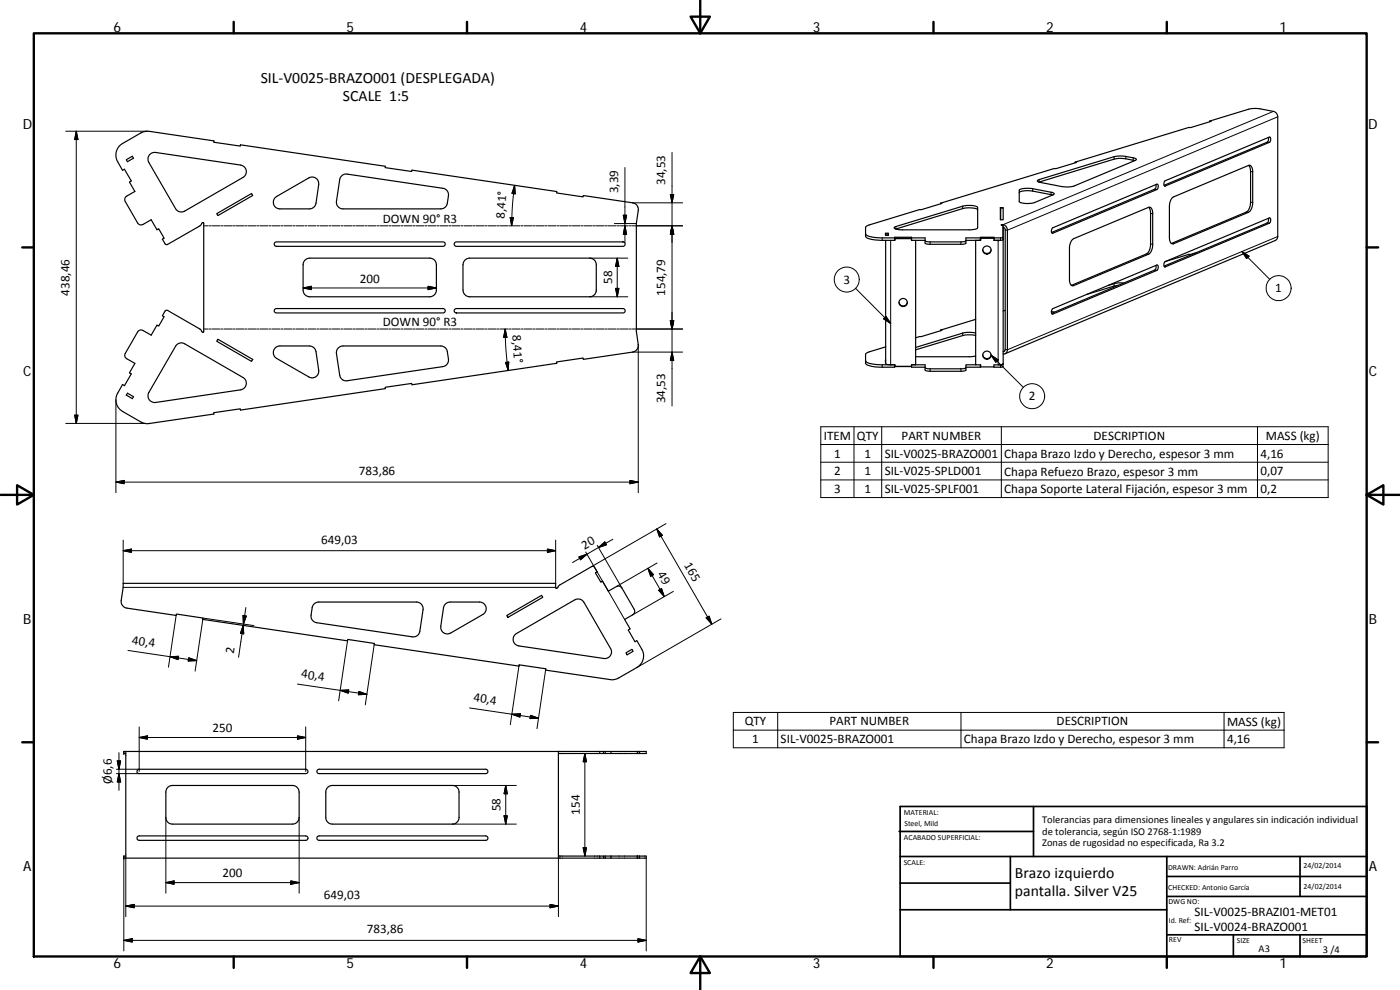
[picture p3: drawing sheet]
<svg xmlns="http://www.w3.org/2000/svg" width="420mm" height="297mm" viewBox="0 0 420 297" stroke-linecap="round" stroke-linejoin="round" font-family="sans-serif">
<g fill="none" stroke="#000" stroke-width=".36">
<path d="M363.1 36.3l12.1-3.7h2.8l4.2 .8a1.67 1.67 0 0 1 1.3 1.7v35.9l-.6 1.1-81.3 34.1M363.1 36.3l.4 .1-6.3 1.9-.4-.1-34.1 10.4M363.1 36.3v.2M36 43.6l6.3-3.7 1.2-.4 1.3-.1 19.4 2.9-.1 .4 8 1.1 .1-.3 43.4 6.4v.4l8 1.2v-.4l43.5 6.4-.1 .4 8 1.2 .1-.4 14.8 2.2a1.98 1.98 0 0 1 1.6 2.2l-.5 4v32.3l.5 4a2.03 2.03 0 0 1-1.6 2.2l-14.8 2.2-.1-.4-8 1.2 .1 .4-43.5 6.4v-.4l-8 1.2v.4l-43.4 6.4-.1-.3-8 1.1 .1 .4-19.8 2.9-2.1-.5-5.5-3.2a4 4 0 0 1-1.5-5.4l1.5-2.6 .5 .3 2.1-3.5-.5-.3 1.6-2.9-2.7-1.5-.3-1 4.2-7.3 1-.1 2.7 1.5 1.7-3 .5 .3 1.7-2.9-.6-.3 .8-1.3 .5-.3 10.3 5.9a.56 .56 0 0 0 .8 .6v-32.7a.41 .41 0 0 0-.5-.1 .41 .41 0 0 0-.2 .5l-.4 .5-9.7 5.5h-.7l-.9-1.5 .6-.3-1.7-2.9-.5 .3-1.7-3-2.7 1.5h-.8l-.6-.5-3.8-6.9 .3-1 2.7-1.6-1.6-2.8 .5-.3-2.1-3.5-.5 .3-1.5-2.6a4 4 0 0 1 .7-4.9zM37.9 47.9l1.8-1 .4 .6-1.8 1zM44.8 46.5l.9-.6 1-.2 25.5 3.8a2 2 0 0 1 1.7 1.6 2 2 0 0 1-1 2.1l-17.5 10.2a2.03 2.03 0 0 1-2.7-.8l-8.2-14.2-.1-1zM82.7 59.2l10-5.8a1.99 1.99 0 0 1 2.1 .1 1.99 1.99 0 0 1 .8 1.9l-.8 5.6a1.99 1.99 0 0 1-2 1.7h-8.8a1.99 1.99 0 0 1-1.9-1.3 1.99 1.99 0 0 1 .6-2.2zM102.6 52.7l.9-.5h.7l28.7 4.3a1.97 1.97 0 0 1 1.7 2.2l-.4 2.3a1.94 1.94 0 0 1-1.9 1.7h-29.3a1.98 1.98 0 0 1-2-2.3l1-6.8zM305.9 57.8l.9-.5 2.1-.1 7 1.3M306 56.9l1.1-.3h2.5l5.8 1.1a.62 .62 0 0 1 .9 .6l-5.8 2.4a5.8 5.8 0 0 1-4.6-.2zM311.4 54.1l23-7.1 1.8-.2 3.9 .5a.61 .61 0 0 1 .9 .7l-18.8 7.9-1.7 .2-1.5-.1-6.8-1.3a.61 .61 0 0 1-.8-.6zM311.8 54.6h.1"/>
<path d="M322.7 48.6l.4 .1-6.3 1.9-.4-.1-34.1 10.5M322.7 48.6v.2M340.5 48.2l-2.9-.6h-2.7l-23.1 7M346.9 55.4v1l-.3 .4-31 12.9M349.6 54.3l31.3-13.2a.97 .97 0 0 1 0 1.6l-31.2 13.1a.89 .89 0 0 1-.1-1.5zM374.7 49.6l-22.5 9.5a3.2 3.2 0 0 0-1.2 2.9v9.2a1.41 1.41 0 0 0 1.2 1.9l22.5-9.4a3.4 3.4 0 0 0 1.3-3v-9.2a1.44 1.44 0 0 0-1.3-1.9l.4 .6 .2 1.3v9.5a3.1 3.1 0 0 1-1.3 2.6l-22.5 9.4M380.6 41.3l.1 .8-.4 .6-31 12.9M65 64.1l10.5-6 .4 .6-10.5 6zM82.5 72.8l.5-.2h50a.67 .67 0 0 1 .6 .6 .67 .67 0 0 1-.6 .7h-50a.66 .66 0 0 1-.7-.4 .66 .66 0 0 1 .2-.7zM91.4 78.1l.6-.4 1-.3h36a2 2 0 0 1 2 2v7.6a2 2 0 0 1-2 2h-36a2.04 2.04 0 0 1-2-2v-7.6zM136.5 72.8l.5-.2h50a.67 .67 0 0 1 .6 .6 .67 .67 0 0 1-.6 .7h-50a.66 .66 0 0 1-.6-.4 .66 .66 0 0 1 .1-.7zM139.4 78.1l.9-.5 .7-.2h36a1.97 1.97 0 0 1 2 2v7.6a1.97 1.97 0 0 1-2 2h-36a2.08 2.08 0 0 1-2.1-2v-7.6z"/>
<path d="M259.8 70.2a3.9 3.9 0 0 0 3.4 1.1l5.3 .1M265.7 70h.9v.6h-.9zM265.8 72.1v37l1.5 .4M266.5 70.2h-.7v.4M268.5 68.1l20.4-6.2a5.8 5.8 0 0 1 4.5 .3v6.1l-.6 .4-1.6 .3-21.8-.1a.75 .75 0 0 1-1-.7zM268.5 71.9h.1M273.5 71.9h.1M273.5 72.1h4.1M273.5 71.6h-4.9v-.2h4.9v.7M273.6 72.1v-.9h-5.1v.9M273.6 71.4h4v1.5l.7 .4h10.1l1.5-.3v-1.6h4.3M274.8 72.1v37.4"/>
<path d="M282.3 61h.4l-22.1 6.6-.8 .5v2.8a3.9 3.9 0 0 0 3.4 1.1l5.4 .1v-.5M282.3 61v.1M289.9 72.2l-.5 .3-1 .1h-9.3l-1-.1-.5-.3M293.4 63a5.9 5.9 0 0 0-4.5-.4l-20.1 6.1M294.2 71.9h.1M294.2 71.4v-.2h4.1v.2M294.2 71.4v.7h-4.3M294.9 74.9a1.24 1.24 0 0 0 1.3 1.2 1.24 1.24 0 0 0 1.2-1.2M298.3 71.5h-4v.6h-1.5v37.4h1.5v.6h4v-.6h1.9l.9-.4v-41l.4 .3 .2 .6v35.8l-.2 .5-.4 .2M298.3 71.3h-4v.2M299.6 72.1h.3M300.2 63h.1"/>
<path d="M300.2 62.3h.9v3.6h-.9zM300.5 67.4l.5 .4v4.1l-.5 .2h-2.2v-.7M300.6 67.4h.2a1.66 1.66 0 0 1 1.5 1.7v35.8a1.17 1.17 0 0 1-1.2 1.3M300.6 67.4h-.1M301 71.2l-.5 .2h-2.2M301.1 71.8h-.1M301.1 62.4h-.8v3.5M315.8 68.4l31.4-13.1a.93 .93 0 0 1 0 1.6l-31.3 13.1a.92 .92 0 0 1-.1-1.6zM344.7 62.2l-22.7 9.5a3.8 3.8 0 0 0-1 2.9v9.2a1.42 1.42 0 0 0 1.2 1.9l22.5-9.4a3.3 3.3 0 0 0 1.2-3v-9.2a1.42 1.42 0 0 0-1.2-1.9l.4 .6 .2 1.2v9.6a3.1 3.1 0 0 1-1.3 2.6l-22.5 9.4M346.9 79.7v1l-.3 .3-31 13M349.6 78.5l31.3-13.1a.97 .97 0 0 1 0 1.6l-31.2 13.1a.89 .89 0 0 1-.1-1.6zM358.8 75.9l-9.1 2.6"/>
<path d="M380.7 65.5v.8l-.4 .6-31 13M82.5 92.8l.5-.2h50a.66 .66 0 0 1 .6 .6 .66 .66 0 0 1-.6 .7h-50a.65 .65 0 0 1-.6-.4 .65 .65 0 0 1 .1-.7zM136.5 92.8l.5-.2h50a.66 .66 0 0 1 .6 .6 .66 .66 0 0 1-.6 .7h-50a.65 .65 0 0 1-.6-.4 .65 .65 0 0 1 .1-.7zM269.8 90.7a1.26 1.26 0 0 0 1.2 1.1 1.26 1.26 0 0 0 1.3-1.1M282.3 99l.4 .1-7.9 2.2M282.3 99v.2M292.8 95.8l-10.5 3.2M292.8 99.9l-1.6-.2-2 .2-14.4 4.3M301.7 93.1l-.6 .2M315.5 93.5l1 .1M315.8 92.7l31.4-13.2a.93 .93 0 0 1 0 1.6l-31.3 13.1a.92 .92 0 0 1-.1-1.5zM335.6 85.6l-9.4 2.7"/>
<path d="M337.3 84.9l-2.4 .1-2.3 .6M38.3 118l1.8 1-.4 .6-1.8-1zM53.1 103.4l1-.5 1 .1 17.8 10.3a1.99 1.99 0 0 1 1 2.1 1.99 1.99 0 0 1-1.7 1.6l-25.5 3.8a2.01 2.01 0 0 1-2-.9 2.01 2.01 0 0 1 0-2.1zM65.4 101.8l10.5 6-.4 .6-10.5-6zM82.5 104.5l1.2-.7h9.1a2.04 2.04 0 0 1 2 1.7l.8 5.6a1.99 1.99 0 0 1-.8 1.9 1.99 1.99 0 0 1-2.1 .1l-9.7-5.6a2.02 2.02 0 0 1-.5-3zM101.4 104.5l.9-.6 .7-.1h29.3a2 2 0 0 1 1.9 1.7l.4 2.2a1.97 1.97 0 0 1-1.7 2.3l-28.7 4.2a1.93 1.93 0 0 1-2.3-1.6l-.9-6.8zM259.8 108.2a3.9 3.9 0 0 0 3.4 1.2l5.4 .1v.4h4.9v-.4M265.8 104.1l-5.8 1.9-.2 .3v2.7a4.2 4.2 0 0 0 3.4 1.1l5.3 .1v-.7M265.8 108.1v.6M268.5 110h5.1M273.5 109.5h4.1v1.5l1 .4h10.4l.9-.3v-.8M273.6 109.5v.7h4"/>
<path d="M277.6 110.3l1.3 .4h9.8l1.2-.4M292.8 109.5h-2.9v.8M292.8 106.8l-1.5 .2h-16.5M292.8 100.6l-1.6-.1-2 .1-14.4 4.4M294.2 110h.1M294.2 109.5v.7h-4.3M294.9 106.5a1.24 1.24 0 0 0 1.3 1.1 1.24 1.24 0 0 0 1.2-1.1M301 109.2l-.1 .9h-2.6M301 109.3l-1.1 .2M37 175h129.8v1.2a.38 .38 0 0 0 .4 .3 .38 .38 0 0 0 .3-.5l.5-.5 9.6-5.5 .5-.1 1.1 1.7-.5 .3 1.6 2.8 .5-.3 1.8 3 2.6-1.5h.8l.6 .5 3.9 6.9-.4 1-2.6 1.6 1.6 2.8-.6 .3 2.1 3.6 .5-.4 1.5 2.6a4 4 0 0 1-1.5 5.5l-5.8 3.3-1.8 .4-19.8-2.9 .1-.4-8-1.2-.1 .4-43.4-6.5 .1-.3-8-1.2-.1 .4-43.4-6.5v-.4l-8-1.2v.5l-14.9-2.2a2.02 2.02 0 0 1-1.6-2.3zM94.2 181.2l1.5-.6h29.3a2.01 2.01 0 0 1 2 2.3l-1 6.5a1.94 1.94 0 0 1-2.3 1.7l-28.7-4.3a1.98 1.98 0 0 1-1.6-2.2l.4-2.6zM133.7 181.2l1.4-.6h8.8a2 2 0 0 1 1.9 1.5 2 2 0 0 1-.9 2.3l-9.6 5.5a2 2 0 0 1-2.2 0 2 2 0 0 1-.8-2l.8-5.6z"/>
<path d="M152.1 184.7l10.4-6.1 .4 .6-10.5 6.1zM154.7 190.3l17.8-10.3a2.03 2.03 0 0 1 2.7 .7l8 13.9a1.99 1.99 0 0 1 0 2.1 1.99 1.99 0 0 1-2 .9l-25.5-3.8a2.01 2.01 0 0 1-1.6-1.4 2.01 2.01 0 0 1 .6-2.1zM187.9 195.9l1.8-1.1 .3 .6-1.8 1.1zM37.8 225.5v32M41.3 231l.5-.2h49.9a.66 .66 0 0 1 .7 .7 .66 .66 0 0 1-.7 .6h-49.9a.65 .65 0 0 1-.6-.4 .65 .65 0 0 1 .1-.7zM50.2 236.4l.9-.6 .7-.1h36a2 2 0 0 1 2 2v7.6a2.05 2.05 0 0 1-2 2h-36a1.97 1.97 0 0 1-2-2v-7.6zM95.3 231l.5-.2h50a.66 .66 0 0 1 .6 .7 .66 .66 0 0 1-.6 .6h-50a.65 .65 0 0 1-.6-.4 .65 .65 0 0 1 .1-.7zM98.2 236.4l.9-.6 .6-.1h36.1a2 2 0 0 1 2 2v7.6a2 2 0 0 1-2 2h-36.1a1.97 1.97 0 0 1-1.9-2v-7.6zM167.6 226.1h12.4M167.6 225.5h12.4M167.6 225.5v32M167.6 225.5h-130.4v.6h.6"/>
<path d="M180 226.1h1.6M180 225.5h1.6M180 225.5v.6M181.1 225.5v.6M181.6 225.5v.6M181.6 225.5h9.7M181.6 226.1h9.7M183.4 225.5v.6M191.3 225.5h2.6v.6h-2.6M191.3 225.5v.6M191.4 225.5v.6M191.9 225.5v.6"/>
<path d="M37.8 256.9h-.6v.6h130.4M41.3 251l.5-.2h49.9a.67 .67 0 0 1 .7 .7 .67 .67 0 0 1-.7 .6h-49.9a.66 .66 0 0 1-.6-.3 .66 .66 0 0 1 .1-.8zM95.3 251l.5-.2h50a.67 .67 0 0 1 .6 .7 .67 .67 0 0 1-.6 .6h-50a.66 .66 0 0 1-.6-.3 .66 .66 0 0 1 .1-.8zM167.6 257.5h12.4M167.6 256.9h12.4M180 257.5h1.6M180 256.9h1.6M180 256.9v.6M181.1 256.9v.6M181.6 257.5h9.7M181.6 256.9h9.7M181.6 256.9v.6"/>
<path d="M183.4 256.9v.6M191.3 256.9h2.6v.6h-2.6M191.3 256.9v.6M191.4 256.9v.6M191.9 256.9v.6"/>
<circle cx="296.2" cy="75" r="1.24"/>
<circle cx="271.1" cy="90.8" r="1.23"/>
<circle cx="296.2" cy="106.5" r="1.23"/>
</g>
<g fill="none" stroke="#000" stroke-width=".3">
<path d="M19.7 39.4h24.5M22.9 39.4v87.6M22.9 39.4l.5 2.5h-1zM382.2 33.4l-81.2 34v.4M383.5 35.1l-81.2 34-.6-.1M154.4 55.6l-.6 6.1-.2 6.1M154.4 55.6l.2 2.6-1-.2zM187.5 50.3v22.5M201.2 58.4h1l-.5 2.5zM201.7 45.7v76.1M309.9 56.6v.7M311.8 53.9v.7"/>
<path d="M315.4 57.7v.7M334.4 47v.8M337.9 46.9v.7M340.1 47.3v.8M346.6 56.8l.6 .1M349.5 55.8h.2M375.3 51.5h.7M380.3 42.7h.6M61.1 67.8h1.3M62.7 67.8h.6M63.6 67.8h2.4M66.3 67.8h.6"/>
<path d="M67.2 67.8h2.4M69.9 67.8h.6M70.8 67.8h2.4M73.5 67.8h.6M74.4 67.8h2.4M77.1 67.8h.6M78 67.8h2.4M80.7 67.8h.6M81.6 67.8h2.4M84.3 67.8h.6M85.2 67.8h2.4M87.9 67.8h.6"/>
<path d="M88.8 67.8h2.4M91.5 67.8h.6M92.4 67.8h2.4M95.1 67.8h.6M96 67.8h2.4M98.7 67.8h.6M99.6 67.8h2.4M102.3 67.8h.6M103.2 67.8h2.4M105.9 67.8h.6M106.8 67.8h2.4M109.5 67.8h.6"/>
<path d="M110.4 67.8h2.4M113.1 67.8h.7M114 67.8h2.4M116.7 67.8h.6M117.6 67.8h2.4M120.4 67.8h.5M121.3 67.8h2.4M124 67.8h.6M124.9 67.8h2.4M127.6 67.8h.6M128.5 67.8h2.4M131.2 67.8h.6"/>
<path d="M132.1 67.8h2.4M134.8 67.8h.6M135.7 67.8h2.4M138.4 67.8h.6M139.3 67.8h2.4M142 67.8h.6M142.9 67.8h2.4M145.6 67.8h.6M146.5 67.8h2.4M149.2 67.8h.6M150.1 67.8h2.4M152.8 67.8h.6"/>
<path d="M153.1 65.3h1l-.5 2.5zM153.7 67.8h2.4M156.4 67.8h.6M157.3 67.8h2.4M160 67.8h.6M160.9 67.8h2.4M163.6 67.8h.6M164.5 67.8h2.4M167.2 67.8h.6M168.1 67.8h2.4M170.8 67.8h.6M171.7 67.8h2.4"/>
<path d="M174.4 67.8h.6M175.4 67.8h2.3M177 77.4h11.4M178 67.8h.7M178.9 67.8h2.4M181.6 67.8h.7M182.5 67.8h2.4M184.4 67.1h6.6M185.2 77.4v11.6M185.2 77.4l.5 2.5h-1zM185.3 67.8h.6M186.1 67.8h2.5"/>
<path d="M187.1 64.6h1l-.6 2.5zM187.5 67.8l.6 2.5h-1zM188.9 67.8h.6M189.7 67.8h15.2M189.9 60.9h15M201.7 67.8l.5 2.5h-1zM264.8 71.4v.7M267.3 72.1v37.4M268.9 68v.7M279.1 72.6v.7M288.4 72.6v.7M288.9 61.9v.7"/>
<path d="M299.6 72.1h.1M299.6 72.1v37.4M300.3 71.4v.7M300.6 67.4v.2M300.9 67.4v.3M301 71.8h.1M315.7 69.9l.2 .1M344 76.2l.7 .1M345.3 73.2l.6 .1M345.3 64l.6 .1M351.6 73l.6 .1M372.7 75.5l8.4 8.3"/>
<path d="M372.7 75.5l2.2 1.4-.8 .7zM374 63.6l.7 .1M375.3 60.7h.7M380.3 66.9l.6 .1M383.5 71l-81.2 33.9-.6-.1M61.1 98.7h1.3M62.7 98.7h.6M63.6 98.7h2.4M66.3 98.7h.6M67.2 98.7h2.4M69.9 98.7h.6M70.8 98.7h2.4"/>
<path d="M73.5 98.7h.6M74.4 98.7h2.4M77.1 98.7h.6M78 98.7h2.4M80.7 98.7h.6M81.6 98.7h2.4M84.3 98.7h.6M85.2 98.7h2.4M87.9 98.7h.6M88.8 98.7h2.4M91 86.4l2.5-.5v1zM91 86.4h40"/>
<path d="M91.5 98.7h.6M92.4 98.7h2.4M95.1 98.7h.6M96 98.7h2.4M98.7 98.7h.6M99.6 98.7h2.4M102.3 98.7h.6M103.2 98.7h2.4M105.9 98.7h.6M106.8 98.7h2.4M109.5 98.7h.6M110.4 98.7h2.4"/>
<path d="M113.1 98.7h.7M114 98.7h2.4M116.7 98.7h.6M117.6 98.7h2.4M120.4 98.7h.5M121.3 98.7h2.4M124 98.7h.6M124.9 98.7h2.4M127.6 98.7h.6M128.5 98.7h2.4M128.5 85.9l2.5 .5-2.5 .5zM131.2 98.7h.6"/>
<path d="M132.1 98.7h2.4M134.8 98.7h.6M135.7 98.7h2.4M138.4 98.7h.6M139.3 98.7h2.4M142 98.7h.6M142.9 98.7h2.4M145.6 98.7h.6M146.5 98.7h2.4M149.2 98.7h.6M150.1 98.7h2.4M151.6 98.7l.5 2.5h-1z"/>
<path d="M151.6 98.7l.2 6.2 .7 6.2M152.8 98.7h.6M153.7 98.7h2.4M156.4 98.7h.6M157.3 98.7h2.4M160 98.7h.6M160.9 98.7h2.4M163.6 98.7h.6M164.5 98.7h2.4M167.2 98.7h.6M168.1 98.7h2.4M170.8 98.7h.6"/>
<path d="M171.7 98.7h2.4M174.4 98.7h.6M175.4 98.7h2.3M177 89h11.4M178 98.7h.7M178.9 98.7h2.4M181.6 98.7h.7M182.5 98.7h2.4M184.7 86.5h1l-.5 2.5zM185.3 98.7h.6M186.1 98.7h2.5M188.9 98.7h.6"/>
<path d="M189.7 98.7h15.2M201.2 96.2h1l-.5 2.5zM256.8 86.5l10.5 10.5M265.2 95.7l.7-.8 1.4 2.1zM288.9 99.9v.8M315.7 94.2h.2M321.6 85.6l.6 .1M334.4 85.1v.7M346.6 81l.6 .1M349.5 80.1h.2M34.8 120v27.8M151.7 108.7l1-.1-.2 2.5z"/>
<path d="M189.9 105.6h15M191.5 103.4v44.4M201.7 105.6l.5 2.5h-1zM264.8 109.5v.7M279.1 110.7v.7M288.4 110.7v.7M297.4 106.6l9.7 9.6M297.4 106.6l2.2 1.4-.7 .7zM300.3 109.5v.7M301.6 105.3l-.5 .2M19.7 127h23.8M22.4 124.6h1l-.5 2.4z"/>
<path d="M246.3 128h152.3v21.3h-152.3zM246.3 133.4h152.3M246.3 138.7h152.3M256.3 128v21.3M264.6 128v21.3M300.5 128v21.3M377.4 128v21.3M34.8 144.7l2.5-.6v1zM34.8 144.7h156.7M189 144.1l2.5 .6-2.5 .4zM197.1 158.7l1.7 1.9-.9 .5zM197.1 158.7l16.5 28.6"/>
<path d="M199.9 157.1l-22.3 12.9M246.3 144h152.3M37 165.2h129.8M37 162.1v12.9M37 165.2l2.4-.5v1zM37 176.2h129.8M164.3 164.7l2.5 .5-2.5 .5zM166.8 162.1v12.9M173.7 167.1l2.5-.8-2 1.7zM175.8 165.6l11.7 20.3M179.2 163.6l7.4 12.8M179.6 164.3l1.9-1.7 .5 .9z"/>
<path d="M183.9 161.8l-12.1 7M194.4 170.5l1.7 1.9-.8 .5zM194.4 170.5l5 8.5M197.2 168.9l-12.2 7.1M197.7 177.1l.8-.5 .9 2.4zM202.1 177.4l-12.2 7.1M38.4 195.2l20.6 3M51 197l2.6-.1-.2 1zM52.9 184.7l-2.3 15.5M56.6 197.4l2.4 .8-2.5 .1zM60.9 185.8l-2.3 15.6M60.9 185.4l15.3 2.3"/>
<path d="M72.9 184.7l1 .1-.8 2.4zM73 187.6l.1 2.6-1-.2zM73.8 182.3l-2.2 14.9M104.3 192.3l-2.7 18M112.3 193.4l-2.7 18.1M155.8 199.5l-2.6 17.9M211.9 185.4l.9-.5 .8 2.4zM216.4 185.7l-25.3 14.6M41.8 218.1v13.4M89.3 205.3l20.8 3M91.7 218.1v13.4M102.1 207.1l2.6-.1-.2 1z"/>
<path d="M107.7 207.5l2.4 .8-2.5 .1zM140.9 212.4l20.7 3.1M153.6 214.3l2.6-.1-.2 1zM159.2 214.6l2.4 .9-2.5 .1zM163.8 200.7l-2.6 17.9M220.1 213.8h165.3v10.6h-165.3zM220.1 219.1h165.3M233.4 213.8v10.6M288.4 213.8v10.6M367.4 213.8v10.6M34.9 232.1h6.9M34.9 230.8h6.9"/>
<path d="M35.2 228.3h1l-.5 2.5zM35.7 225.8v11.3M35.7 232.1l.5 2.5h-1zM41.8 221.3l2.4-.5v1zM41.8 221.3h49.9M89.3 220.8l2.4 .5-2.4 .5zM135.8 235.7h19.1M151.8 235.7v11.6M151.8 235.7l.5 2.5h-1zM175.5 226.1v30.8M175.5 226.1l.5 2.5h-1zM37.2 257.5v27.8"/>
<path d="M37.8 257.5v17.5M49.8 245.3v22.7M89.8 245.3v22.7M135.8 247.3h19.1M151.3 244.8h1l-.5 2.5zM167.6 257.5v17.5M175 254.4h1l-.5 2.5zM193.9 257.5v27.8M37.8 271.9l2.5-.5v1zM37.8 271.9h129.8M49.8 264.8l2.4-.5v1zM49.8 264.8h40"/>
<path d="M87.3 264.3l2.5 .5-2.5 .5zM165.1 271.4l2.5 .5-2.5 .5zM37.2 282.2l2.5-.6v1.1zM37.2 282.2h156.7M191.5 281.6l2.4 .6-2.4 .5z"/>
<circle cx="254.1" cy="83.9" r="3.7"/>
<circle cx="383.7" cy="86.4" r="3.8"/>
<circle cx="309.8" cy="118.9" r="3.8"/>
</g>
<g fill="#000">
<circle cx="298.3" cy="71.5" r=".18"/>
<circle cx="268.5" cy="109.5" r=".18"/>
<circle cx="37.2" cy="225.5" r=".18"/>
<circle cx="37.2" cy="226.1" r=".18"/>
<circle cx="37.2" cy="257.5" r=".18"/>
<circle cx="37.2" cy="256.9" r=".18"/>
</g>
<g fill="none" stroke="#000" stroke-width=".71">
<path d="M10.1 10h400.1v277h-400.1zM70.1 6.6v3.4M140.2 6.6v3.4M207.3 5h5.8l-2.9 5zM210.2 0v10M280.2 6.6v3.4M350.2 6.6v3.4M6.7 74.2h3.4M410.2 74.2h3.4M.2 148.5h9.9M5.1 145.6l5 2.9-5 2.9zM410.2 148.5l5-2.9v5.8z"/>
<path d="M410.2 148.5h9.9M6.7 222.7h3.4M410.2 222.7h3.4M70.1 287v3.4M140.2 287v3.4M210.2 287l2.9 5h-5.8zM210.2 287v10M280.2 287v3.4M350.2 287v3.4"/>
</g>
<g fill="none" stroke="#000" stroke-width=".51">
<path d="M269.8 249.5h40.4M270.1 257h140.1M270.1 242h140.1v45h-140.1zM303.2 257v16M310.2 242v15M350.2 257v30M390.2 257v12M270.1 273h80.1M270.1 265h33.1M350.2 269h60M350.2 263h60M350.2 280.5h60"/>
<path d="M370.2 280.5v6.5M390.2 280.5v6.5"/>
</g>
<g fill="#000" stroke="#000" stroke-width=".3">
<path d="M22.9 39.4l.5 2.5h-1zM154.4 55.6l.2 2.6-1-.2zM201.2 58.4h1l-.5 2.5zM153.1 65.3h1l-.5 2.5zM185.2 77.4l.5 2.5h-1zM187.1 64.6h1l-.6 2.5zM187.5 67.8l.6 2.5h-1zM201.7 67.8l.5 2.5h-1zM372.7 75.5l2.2 1.4-.8 .7zM91 86.4l2.5-.5v1zM128.5 85.9l2.5 .5-2.5 .5zM184.7 86.5h1l-.5 2.5z"/>
<path d="M201.2 96.2h1l-.5 2.5zM265.2 95.7l.7-.8 1.4 2.1zM151.7 108.7l1-.1-.2 2.5zM151.6 98.7l.5 2.5h-1zM201.7 105.6l.5 2.5h-1zM297.4 106.6l2.2 1.4-.7 .7zM22.4 124.6h1l-.5 2.4zM34.8 144.7l2.5-.6v1zM189 144.1l2.5 .6-2.5 .4zM37 165.2l2.4-.5v1zM164.3 164.7l2.5 .5-2.5 .5zM173.7 167.1l2.5-.8-2 1.7z"/>
<path d="M179.6 164.3l1.9-1.7 .5 .9zM194.4 170.5l1.7 1.9-.8 .5zM197.7 177.1l.8-.5 .9 2.4zM197.1 158.7l1.7 1.9-.9 .5zM51 197l2.6-.1-.2 1zM56.6 197.4l2.4 .8-2.5 .1zM72.9 184.7l1 .1-.8 2.4zM73 187.6l.1 2.6-1-.2zM211.9 185.4l.9-.5 .8 2.4zM102.1 207.1l2.6-.1-.2 1zM107.7 207.5l2.4 .8-2.5 .1zM153.6 214.3l2.6-.1-.2 1z"/>
<path d="M159.2 214.6l2.4 .9-2.5 .1zM35.2 228.3h1l-.5 2.5zM35.7 232.1l.5 2.5h-1zM41.8 221.3l2.4-.5v1zM89.3 220.8l2.4 .5-2.4 .5zM151.8 235.7l.5 2.5h-1zM175.5 226.1l.5 2.5h-1zM151.3 244.8h1l-.5 2.5zM175 254.4h1l-.5 2.5zM37.8 271.9l2.5-.5v1zM49.8 264.8l2.4-.5v1zM87.3 264.3l2.5 .5-2.5 .5z"/>
<path d="M165.1 271.4l2.5 .5-2.5 .5zM37.2 282.2l2.5-.6v1.1zM191.5 281.6l2.4 .6-2.4 .5z"/>
</g>
<g font-size="4.7">
<text x="78.2" y="24.9">SIL‐V0025‐BRAZO001 (DESPLEGADA)</text>
<text x="102.9" y="30.3">SCALE 1:5</text>
<text x="304.6" y="263.5">Brazo izquierdo</text>
<text x="304.6" y="268.9">pantalla. Silver V25</text>
</g>
<g font-size="4.2">
<text x="34" y="9.6">6</text>
<text x="104" y="9.6">5</text>
<text x="174" y="9.6">4</text>
<text x="244" y="9.6">3</text>
<text x="314" y="9.6">2</text>
<text x="384" y="9.6">1</text>
<text x="6.8" y="38.7">D</text>
<text x="410.6" y="38.7">D</text>
<text x="7" y="112.9">C</text>
<text x="410.8" y="112.9">C</text>
<text x="7" y="187.1">B</text>
<text x="410.8" y="187.1">B</text>
<text x="7" y="261.3">A</text>
<text x="410.8" y="261.3">A</text>
<text x="34" y="290.4">6</text>
<text x="104" y="290.4">5</text>
<text x="174" y="290.4">4</text>
<text x="244" y="290.4">3</text>
<text x="314" y="290.4">2</text>
<text x="384" y="290.4">1</text>
</g>
<g font-size="3.9">
<text x="185.5" y="58" transform="rotate(-90 185.5 58)">3,39</text>
<text x="199.6" y="55.5" transform="rotate(-90 199.6 55.5)">34,53</text>
<text x="151.4" y="65.7" transform="rotate(-86 151.4 65.7)">8,41°</text>
<text x="114.9" y="67">DOWN 90° R3</text>
<text x="20.8" y="88.7" transform="rotate(-90 20.8 88.7)">438,46</text>
<text x="108" y="84.9">200</text>
<text x="183.7" y="85.3" transform="rotate(-90 183.7 85.3)">58</text>
<text x="199.6" y="88.8" transform="rotate(-90 199.6 88.8)">154,79</text>
<text x="253.1" y="85.2">3</text>
<text x="382.7" y="87.7">1</text>
<text x="114.9" y="97.9">DOWN 90° R3</text>
<text x="153.8" y="100.6" transform="rotate(86 153.8 100.6)">8,41°</text>
<text x="199.6" y="121.1" transform="rotate(-90 199.6 121.1)">34,53</text>
<text x="308.7" y="120.1">2</text>
<text x="247.2" y="132">ITEM</text>
<text x="257.2" y="132">QTY</text>
<text x="270.6" y="132">PART NUMBER</text>
<text x="328.2" y="132">DESCRIPTION</text>
<text x="250.3" y="137.3">1</text>
<text x="259.5" y="137.3">1</text>
<text x="265.5" y="137.3">SIL‐V0025‐BRAZO001</text>
<text x="301.4" y="137.4">Chapa Brazo Izdo y Derecho, espesor 3 mm</text>
<text x="378.3" y="137.3">4,16</text>
<text x="379.9" y="132.1">MASS (kg)</text>
<text x="107.7" y="142.6">783,86</text>
<text x="250.3" y="142.6">2</text>
<text x="259.5" y="142.6">1</text>
<text x="265.5" y="142.6">SIL‐V025‐SPLD001</text>
<text x="301.4" y="142.7">Chapa Refuezo Brazo, espesor 3 mm</text>
<text x="378.3" y="142.6">0,07</text>
<text x="250.3" y="147.9">3</text>
<text x="259.5" y="147.9">1</text>
<text x="265.5" y="147.9">SIL‐V025‐SPLF001</text>
<text x="301.4" y="148">Chapa Soporte Lateral Fijación, espesor 3 mm</text>
<text x="378.3" y="147.9">0,2</text>
<text x="96.4" y="163.1">649,03</text>
<text x="175.4" y="164.9" transform="rotate(-30 175.4 164.9)">20</text>
<text x="197.3" y="172.3" transform="rotate(60 197.3 172.3)">49</text>
<text x="205.2" y="169.6" transform="rotate(60 205.2 169.6)">165</text>
<text x="39.5" y="193.2" transform="rotate(8 39.5 193.2)">40,4</text>
<text x="70.2" y="196.2" transform="rotate(-82 70.2 196.2)">2</text>
<text x="90.3" y="203.3" transform="rotate(8 90.3 203.3)">40,4</text>
<text x="142" y="210.5" transform="rotate(8 142 210.5)">40,4</text>
<text x="63.8" y="219.7">250</text>
<text x="223.5" y="217.7">QTY</text>
<text x="248.9" y="217.6">PART NUMBER</text>
<text x="317.1" y="217.7">DESCRIPTION</text>
<text x="368.2" y="217.8">MASS (kg)</text>
<text x="225.7" y="222.9">1</text>
<text x="234.3" y="223">SIL‐V0025‐BRAZO001</text>
<text x="289.3" y="223.1">Chapa Brazo Izdo y Derecho, espesor 3 mm</text>
<text x="368.2" y="223">4,16</text>
<text x="33.6" y="235.2" transform="rotate(-90 33.6 235.2)">Ø6,6</text>
<text x="150.2" y="243.5" transform="rotate(-90 150.2 243.5)">58</text>
<text x="174" y="244.4" transform="rotate(-90 174 244.4)">154</text>
<text x="66.8" y="263.2">200</text>
<text x="97.2" y="269.8">649,03</text>
<text x="358.5" y="274.9">SIL‐V0025‐BRAZI01‐MET01</text>
<text x="110.1" y="280.1">783,86</text>
<text x="358.5" y="279.4">SIL‐V0024‐BRAZO001</text>
</g>
<g font-size="3.1">
<text x="312.8" y="246.8">Tolerancias para dimensiones lineales y angulares sin indicación individual</text>
<text x="312.8" y="250.4">de tolerancia, según ISO 2768‐1:1989</text>
<text x="312.8" y="254">Zonas de rugosidad no especificada, Ra 3.2</text>
<text x="377.7" y="285.6">A3</text>
<text x="397" y="285.9">3 /4</text>
</g>
<g font-size="2.4">
<text x="271.2" y="244.4">MATERIAL:</text>
<text x="271.3" y="251.9">ACABADO SUPERFICIAL:</text>
<text x="271.4" y="247.9">Steel, Mild</text>
<text x="271.2" y="259.7">SCALE:</text>
<text x="350.6" y="260.9">DRAWN: Adrián Parro</text>
<text x="391.2" y="260.6">24/02/2014</text>
<text x="350.6" y="267">CHECKED: Antonio García</text>
<text x="391.2" y="266.6">24/02/2014</text>
<text x="350.7" y="271.4">DWG NO:</text>
<text x="350.8" y="276.8">Id. Ref:</text>
<text x="350.8" y="282.8">REV</text>
<text x="371.2" y="282.9">SIZE</text>
<text x="390.9" y="282.9">SHEET</text>
</g>
</svg>
